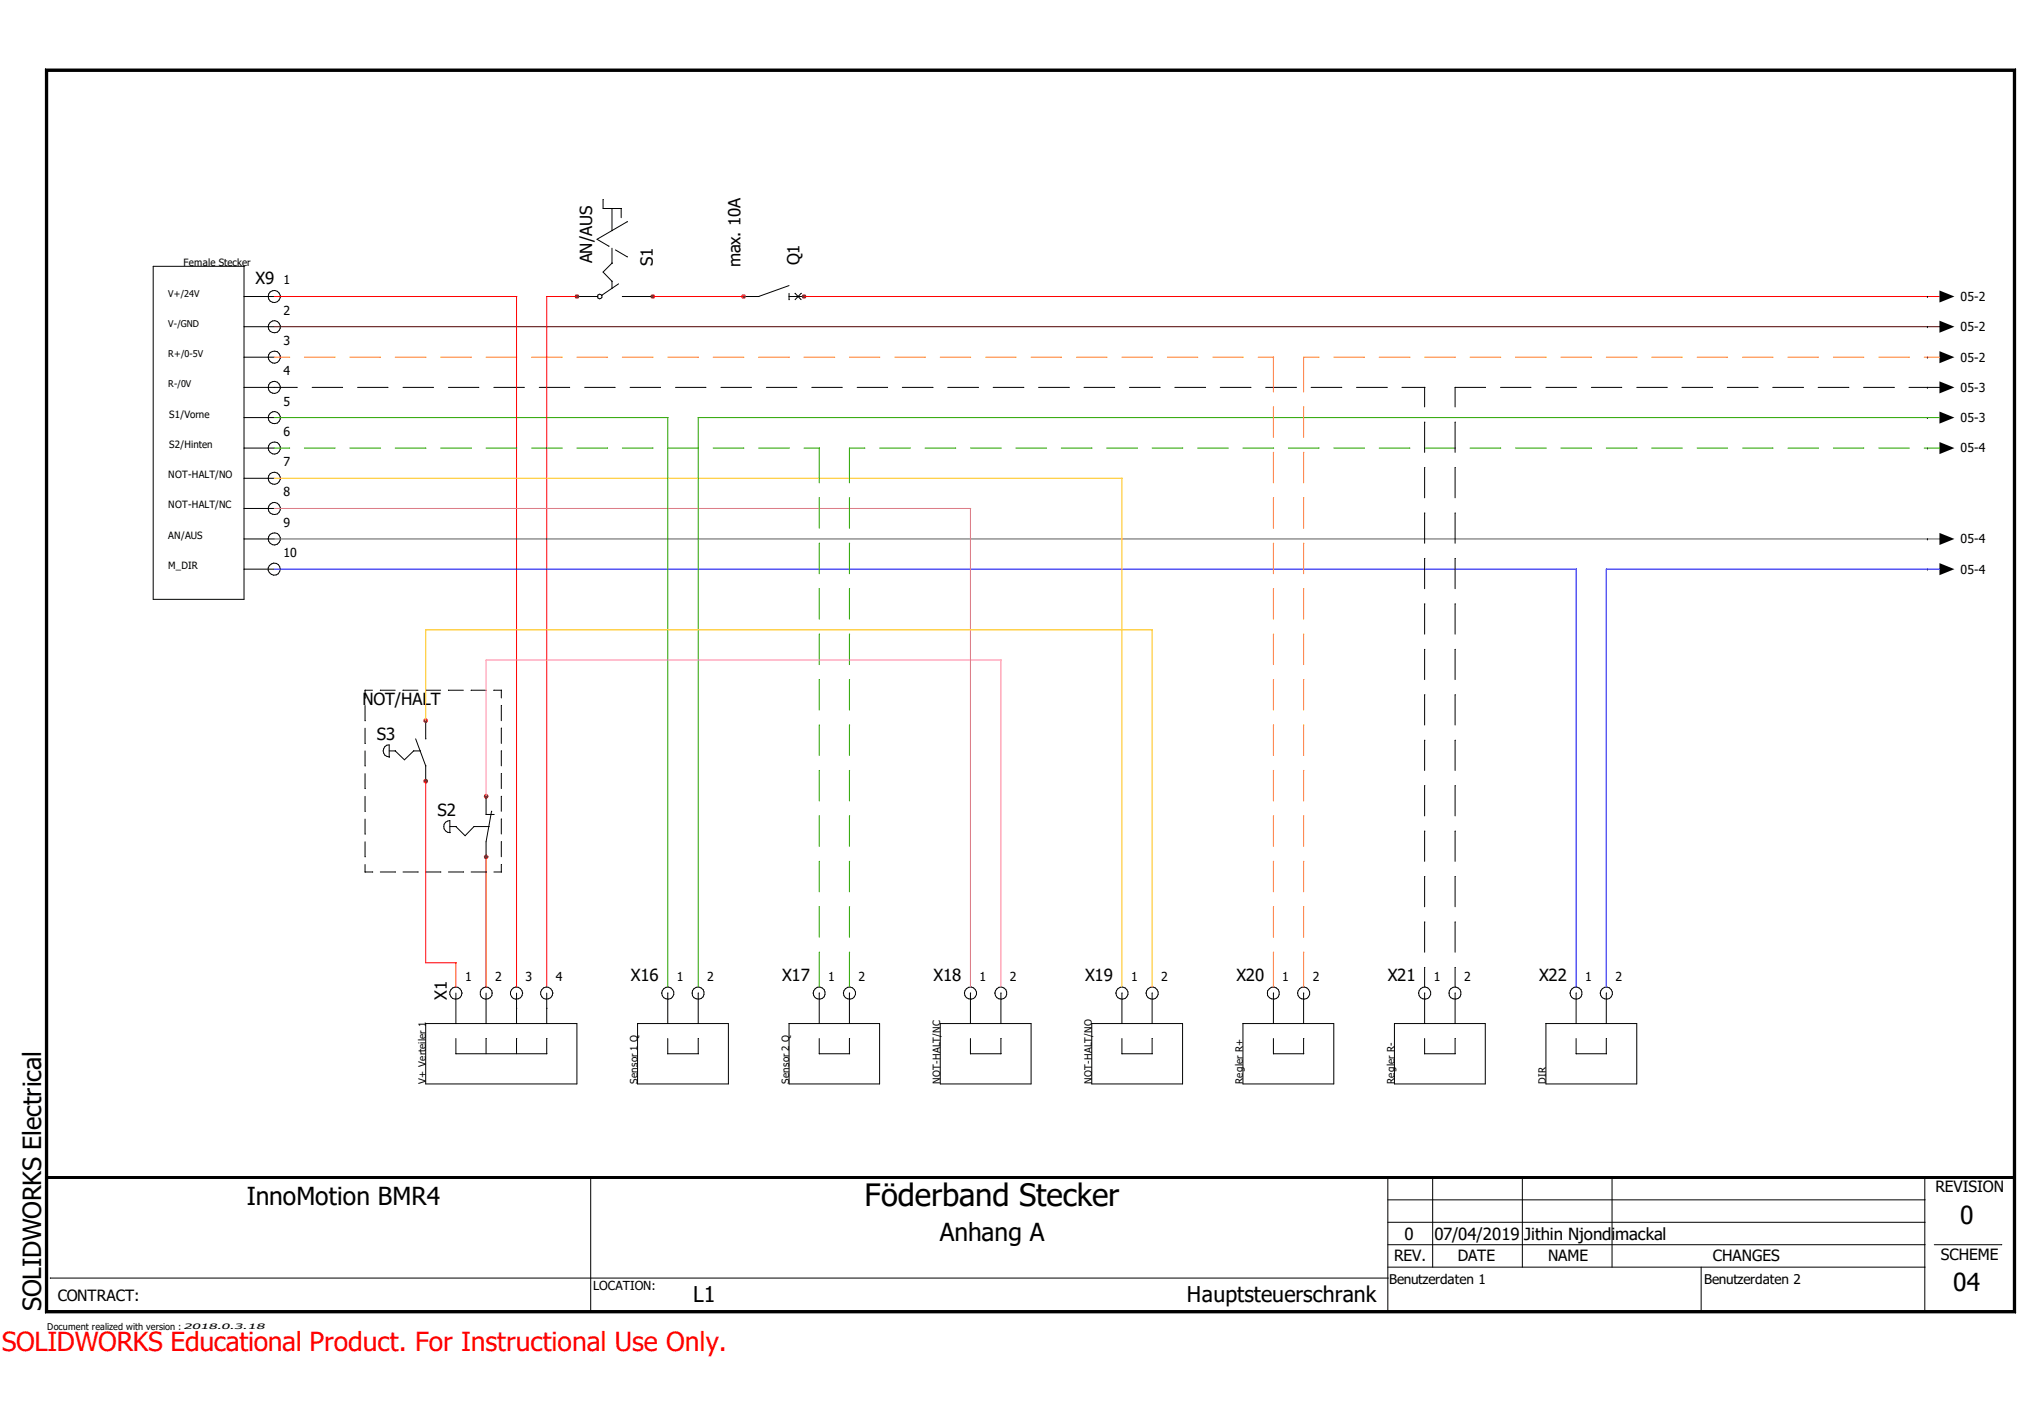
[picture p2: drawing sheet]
<svg xmlns="http://www.w3.org/2000/svg" width="297mm" height="210mm" viewBox="0 0 297 210" stroke-linecap="round" stroke-linejoin="round" font-family="sans-serif">
<path d="M0 10h297v189.8h-297z" fill="none" stroke="#fff" stroke-width=".15"/>
<g fill="none" stroke="#000" stroke-width=".15">
<path d="M6.7 10.2l.3 .3zM6.7 10.2h290.1zM6.7 10.2v183.1zM6.7 10.2h290.1v183.1h-290.1zM7 10.5h289.5zM7 10.5v182.4zM7 10.5h289.5v182.4h-289.5zM296.5 10.5l.3-.3zM296.5 10.5v182.4zM296.8 10.2l-.3 .3zM296.8 10.2v183.1zM35.9 39.2v49h-13.3v-49h13.4"/>
<path d="M88.9 29.4l-.1 1.3h2.7M90.1 30.7l.1 3.3M90.1 36.5v2.2M90.1 38.7h.1M90.1 38.7l-1.3 1.3 1.3 1.4M90.6 36.8l1.8 1M91.5 30.7v1.3M92.4 32.6l-4.5 2.6 1.8 1M35.9 43.6h4.5M35.9 48.1h4.5M35.9 52.6h4.5M35.9 57h7.9"/>
<path d="M46 57h4.5M52.7 57h4.4M59.3 57h4.5M66 57h4.5M72.7 57h4.5M79.4 57h4.5M85 43.6h.1M85 43.6h3M86.1 57h4.5M90.1 41.4l.1 1M90.1 41.4h.1M91.1 41.8l-2.5 1.7"/>
<path d="M91.6 43.6h4.6M92.8 57h4.5M96.1 43.6h.1M99.5 57h4.5M106.2 57h4.5M109.5 43.6h.1M109.5 43.6h2.3M112.9 57h4.4M116.2 43.6h2.2M116.2 42l-4.5 1.6M116.2 43.2v.9M117.1 43.2l.9 .9"/>
<path d="M118 43.2l-.9 .9M118.4 43.6h.1M119.5 57h4.5M126.2 57h4.5M132.9 57h4.5M139.6 57h4.5M146.3 57h4.5M152.9 57h4.6M159.6 57h4.6M166.3 57h4.6M173 57h4.5M179.7 57h4.5"/>
<path d="M186.4 57h4.5M193.1 57h4.5M199.8 57h4.5M206.5 57h3.3M283.8 43.6h.1M283.8 48.1h.1M283.8 52.6h.1M283.8 57h.1M35.9 61.5h4.5M35.9 66h4.5M35.9 70.4h4.5M35.9 74.8h4.5"/>
<path d="M35.9 79.3h4.5M283.8 61.5h.1M283.8 66h.1M283.8 79.3h.1M35.9 83.8h4.5M41.3 83.8h.1M283.8 83.8h.1M53.8 117.2v2.2M53.8 110.5v2.2M53.8 103.8v2.3M53.8 107.2v2.2M53.8 113.9v2.2"/>
<path d="M54.9 101.6h-1.1v1.1M56 101.6h2.2M56.7 109.9l.3-.2 .3-.1v1.8a.91 .91 0 0 1-.8-.5 .91 .91 0 0 1 .2-1zM57.3 110.5h.9M57.3 111.4h.1M58.2 110.5l1.4 1.3 1.3-1.3h1M59.3 101.6h2.2M61.2 108.8l1.5 3.9M62.7 106.1h.1M62.7 115h.1M62.7 106.1v2.7M62.7 112.7v2.3"/>
<path d="M62.7 112.7h.1M62.7 101.6h2.2M66 101.6h2.2M69.4 101.6h2.2M71.6 117.2h.1M71.6 117.2v2.7h1.2M72.4 119.4l-.8 4.5v2.2M72.7 101.6h1.2M73.8 101.6v1.1M73.9 117.2l-.1 2.2M73.9 110.5l-.1 2.2M73.9 103.8l-.1 2.3"/>
<path d="M73.9 107.2l-.1 2.2M73.9 113.9l-.1 2.2M53.8 123.9v2.2M53.8 120.6v2.2M53.8 127.3v1.1h1.1M56 128.4h2.2M59.3 128.4h2.3M62.7 128.4h2.2M65.6 121l.6-.2v1.8a.88 .88 0 0 1-.8-.6 .88 .88 0 0 1 .2-1zM66 128.4h2.3M66.2 121.7h1M66.2 122.6h.1"/>
<path d="M67.1 121.7l1.4 1.3 1.3-1.3h2.2M69.4 128.4h2.2M71.6 126.1h.1M72.7 128.4h1.2M73.9 120.6l-.1 2.2M73.9 123.9l-.1 2.2M73.9 127.3l-.1 1.1M62.7 150.7h22.3v8.9h-22.3zM67.1 146.2v4.5M67.1 152.9v2.2h13.5M68 146.2h.1M71.6 146.2v4.5"/>
<path d="M71.6 152.9v2.2M72.5 146.2h.1M76.1 146.2v4.5M76.1 148.4h.1M76.1 152.9v2.2M77 146.2h.1M80.5 148.4h.1M80.5 146.2v4.5M80.6 152.9l-.1 2.2M81.4 146.2h.1M87 173.3v19.8M204.4 179.9h79.1"/>
<path d="M204.4 176.6h79.1M204.4 173.3v19.8M211 173.3v13.2M224.2 173.3v13.2M237.4 173.3v13.2M283.5 173.3v19.8M6.7 193.3l.3-.4zM6.7 193.3h290.1zM7 192.9h289.5zM7 192.9l-.3 .4zM7.4 188.1h197.1M204.4 186.5h79.1"/>
<path d="M204.4 183.2h79.1M250.5 186.5l.1 6.6M284.9 183.2h9.9M296.5 192.9l.3 .4z"/>
<circle cx="40.4" cy="43.6" r=".89"/>
<circle cx="40.4" cy="57" r=".9"/>
<circle cx="40.4" cy="52.6" r=".9"/>
<circle cx="40.4" cy="48.1" r=".89"/>
<circle cx="88.3" cy="43.6" r=".33"/>
<circle cx="40.4" cy="70.4" r=".9"/>
<circle cx="40.4" cy="65.9" r=".9"/>
<circle cx="40.4" cy="79.3" r=".9"/>
<circle cx="40.4" cy="61.5" r=".89"/>
<circle cx="40.4" cy="74.8" r=".89"/>
<circle cx="40.4" cy="83.8" r=".88"/>
<circle cx="67.1" cy="146.2" r=".9"/>
<circle cx="71.6" cy="146.2" r=".89"/>
<circle cx="76.1" cy="146.2" r=".9"/>
<circle cx="80.5" cy="146.2" r=".9"/>
</g>
<path d="M6.7 10.3h290.1M6.9 10.2v183.1M296.7 10.2v183.1M6.9 173.3h289.8M6.7 193.1h290.1" fill="none" stroke="#000" stroke-width=".34"/>
<g fill="#000">
<path d="M6.7 10.2l.3 .3zM296.5 10.5l.3-.3zM296.8 10.2l-.3 .3zM6.7 193.3l.3-.4zM7 192.9l-.3 .4zM296.5 192.9l.3 .4z"/>
<path d="M285.6 42.8l2.2 .8-2.2 .9z" fill-rule="evenodd"/>
<path d="M285.6 47.2l2.2 .9-2.2 .9z" fill-rule="evenodd"/>
<path d="M285.6 51.7l2.2 .9-2.2 .9z" fill-rule="evenodd"/>
<path d="M285.6 56.1l2.2 .9-2.2 .9z" fill-rule="evenodd"/>
<path d="M285.6 60.6l2.2 .9-2.2 .9z" fill-rule="evenodd"/>
<path d="M285.6 65.1l2.2 .9-2.2 .8z" fill-rule="evenodd"/>
<path d="M285.6 78.4l2.2 .9-2.2 .9z" fill-rule="evenodd"/>
<path d="M285.6 82.9l2.2 .9-2.2 .9z" fill-rule="evenodd"/>
</g>
<path d="M40.4 48.1h245.3" fill="none" stroke="#4c0000" stroke-width=".15"/>
<g fill="none" stroke="#ff7f00" stroke-width=".15">
<path d="M40.4 52.6h2.3M44.8 52.6h4.6M51.5 52.6h4.5M58.2 52.6h4.5M64.9 52.6h4.5M71.6 52.6h4.5M78.3 52.6h4.5M85 52.6h4.5M91.6 52.6h4.6M98.3 52.6h4.6M105 52.6h4.6M111.7 52.6h4.5"/>
<path d="M118.4 52.6h4.5M125.1 52.6h4.5M131.8 52.6h4.5M138.5 52.6h4.5M145.2 52.6h4.4M151.8 52.6h4.5M158.5 52.6h4.5M165.2 52.6h4.5M171.9 52.6h4.5M178.6 52.6h4.5M185.3 52.6h2.3"/>
</g>
<g fill="none" stroke="#29a500" stroke-width=".15">
<path d="M40.4 61.5h58M40.4 66h2.3M44.8 66h4.6M51.5 66h4.5M58.2 66h4.5M64.9 66h4.5M71.6 66h4.5M78.3 66h4.5M85 66h4.5M91.6 66h4.6M98.3 66h4.6M105 66h4.6"/>
<path d="M111.7 66h4.5M118.4 66h2.3"/>
</g>
<path d="M40.4 43.6h35.7M76.1 43.6v101.7M85 43.6h-4.5v101.7M96.1 43.6h13.5M118.4 43.6h167.3M62.7 115v26.7h4.5M71.6 126.1v19.2M67.1 141.7v3.6" fill="none" stroke="#f00" stroke-width=".15"/>
<path d="M40.4 83.8h191.8" fill="none" stroke="#00f" stroke-width=".15"/>
<path d="M40.4 79.3h245.3" fill="none" stroke="#5b5b5b" stroke-width=".15"/>
<path d="M40.4 70.4h124.9" fill="none" stroke="#ffbf00" stroke-width=".15"/>
<path d="M40.4 74.8h102.6" fill="none" stroke="#ff7f9f" stroke-width=".15"/>
<g fill="#a50000">
<path d="M71.3 125.9l.3 .2h-.4z"/>
<path d="M71.6 126.1h.4l-.2 .3z"/>
<path d="M71.3 117l.3 .2h-.4z"/>
<path d="M71.6 117.2h.4l-.2 .3z"/>
<path d="M62.4 114.7l.3 .3h-.4z"/>
<path d="M62.7 115h.3l-.1 .2z"/>
<path d="M62.4 105.8l.3 .3h-.4z"/>
<path d="M62.7 106.1h.3l-.1 .2z"/>
<path d="M118.1 43.4l.3 .2h-.3z"/>
<path d="M118.4 43.6h.4l-.1 .3z"/>
<path d="M109.3 43.4l.2 .2h-.4z"/>
<path d="M109.5 43.6h.4l-.1 .3z"/>
<path d="M95.9 43.4l.2 .2h-.3z"/>
<path d="M96.1 43.6h.4l-.1 .3z"/>
<path d="M84.7 43.4l.3 .2h-.4z"/>
<path d="M85 43.6h.3l-.1 .3z"/>
<path d="M71.6 126.1l.2-.2 .2 .2z" fill-rule="evenodd"/>
<path d="M71.6 125.8l.2 .1-.2 .2z" fill-rule="evenodd"/>
<path d="M71.3 125.9l.3-.1v.3z" fill-rule="evenodd"/>
<path d="M71.2 126.1h.4l-.3 .3z" fill-rule="evenodd"/>
<path d="M71.6 126.1v.4l-.3-.1z" fill-rule="evenodd"/>
<path d="M71.6 126.1l.2 .3-.2 .1z" fill-rule="evenodd"/>
<path d="M71.6 117.2l.2-.2 .2 .2z" fill-rule="evenodd"/>
<path d="M71.6 116.8l.2 .2-.2 .2z" fill-rule="evenodd"/>
<path d="M71.3 117l.3-.2v.4z" fill-rule="evenodd"/>
<path d="M71.2 117.2h.4l-.3 .3z" fill-rule="evenodd"/>
<path d="M71.6 117.2v.4l-.3-.1z" fill-rule="evenodd"/>
<path d="M71.6 117.2l.2 .3-.2 .1z" fill-rule="evenodd"/>
<path d="M62.7 115l.2-.3 .1 .3z" fill-rule="evenodd"/>
<path d="M62.7 114.6l.2 .1-.2 .3z" fill-rule="evenodd"/>
<path d="M62.4 114.7l.3-.1v.4z" fill-rule="evenodd"/>
<path d="M62.3 115h.4l-.3 .2z" fill-rule="evenodd"/>
<path d="M62.7 115v.4l-.3-.2z" fill-rule="evenodd"/>
<path d="M62.7 115l.2 .2-.2 .2z" fill-rule="evenodd"/>
<path d="M62.7 106.1l.2-.3 .1 .3z" fill-rule="evenodd"/>
<path d="M62.7 105.7l.2 .1-.2 .3z" fill-rule="evenodd"/>
<path d="M62.4 105.8l.3-.1v.4z" fill-rule="evenodd"/>
<path d="M62.3 106.1h.4l-.3 .2z" fill-rule="evenodd"/>
<path d="M62.4 106.3l.3-.2v.3z" fill-rule="evenodd"/>
<path d="M62.7 106.1l.2 .2-.2 .1z" fill-rule="evenodd"/>
<path d="M118.4 43.6l.3-.2 .1 .2z" fill-rule="evenodd"/>
<path d="M118.4 43.3l.3 .1-.3 .2z" fill-rule="evenodd"/>
<path d="M118.1 43.4l.3-.1v.3z" fill-rule="evenodd"/>
<path d="M118.1 43.6h.3l-.3 .3z" fill-rule="evenodd"/>
<path d="M118.4 43.6v.4l-.3-.1z" fill-rule="evenodd"/>
<path d="M118.4 43.6l.3 .3-.3 .1z" fill-rule="evenodd"/>
<path d="M109.5 43.6l.3-.2 .1 .2z" fill-rule="evenodd"/>
<path d="M109.5 43.3l.3 .1-.3 .2z" fill-rule="evenodd"/>
<path d="M109.3 43.4l.2-.1v.3z" fill-rule="evenodd"/>
<path d="M109.1 43.6h.4l-.2 .3z" fill-rule="evenodd"/>
<path d="M109.5 43.6v.4l-.2-.1z" fill-rule="evenodd"/>
<path d="M109.5 43.6l.3 .3-.3 .1z" fill-rule="evenodd"/>
<path d="M96.1 43.6l.3-.2 .1 .2z" fill-rule="evenodd"/>
<path d="M96.1 43.3l.3 .1-.3 .2z" fill-rule="evenodd"/>
<path d="M95.9 43.4l.2-.1v.3z" fill-rule="evenodd"/>
<path d="M95.8 43.6h.3l-.2 .3z" fill-rule="evenodd"/>
<path d="M96.1 43.6v.4l-.2-.1z" fill-rule="evenodd"/>
<path d="M96.1 43.6l.3 .3-.3 .1z" fill-rule="evenodd"/>
<path d="M85 43.6l.2-.2 .1 .2z" fill-rule="evenodd"/>
<path d="M85 43.3l.2 .1-.2 .2z" fill-rule="evenodd"/>
<path d="M84.7 43.4l.3-.1v.3z" fill-rule="evenodd"/>
<path d="M84.6 43.6h.4l-.3 .3z" fill-rule="evenodd"/>
<path d="M85 43.6v.4l-.3-.1z" fill-rule="evenodd"/>
<path d="M85 43.6l.2 .3-.2 .1z" fill-rule="evenodd"/>
</g>
<g fill="none" stroke="#000" stroke-width=".15">
<path d="M209.8 57v2.9M218.8 57h-4.5v2.9M221 57h4.5M227.7 57h4.5M234.4 57h4.4M241 57h4.5M247.7 57h4.5M254.4 57h4.5M261.1 57h4.5M267.8 57h4.5M274.4 57h4.6M281.1 57h4.6"/>
<path d="M209.8 62.1v4.5M209.8 68.8v4.5M209.8 75.5v4.5M214.3 62.1v4.5M214.3 68.8v4.5M214.3 75.5v4.5M209.8 82.2v4.5M209.8 88.9v4.4M209.8 95.6v4.4M214.3 82.2v4.5M214.3 88.9v4.4M214.3 95.6v4.4"/>
<path d="M209.8 102.3v4.4M209.8 109v4.4M209.8 115.7v4.4M214.3 102.3v4.4M214.3 109v4.4M214.3 115.7v4.4M209.8 122.3v4.5M209.8 129v4.5M209.8 135.7v4.5M214.3 122.3v4.5M214.3 129v4.5M214.3 135.7v4.5"/>
<path d="M93.9 150.7h13.4v8.9h-13.4zM97.4 146.2h.1M98.3 152.9v2.2h4.6M98.4 146.2l-.1 4.5M101.9 146.2h.1M102.9 146.2l-.1 4.5M102.9 152.9l-.1 2.2M116.2 150.7h13.3v8.9h-13.3zM119.8 146.2h.1M120.6 152.9v2.2h4.5M120.7 146.2l-.1 4.5M124.2 146.2h.1"/>
<path d="M125.1 152.9v2.2M125.1 146.2v4.5M138.5 150.7h13.3v8.9h-13.3zM142 146.2h.1M142.9 152.9v2.2h4.5M143 146.2l-.1 4.5M146.5 146.2h.1M147.4 152.9v2.2M147.4 146.2v4.5M160.8 150.7h13.4v8.9h-13.4zM164.3 146.2h.1M165.2 152.9v2.2h4.5"/>
<path d="M165.3 146.2l-.1 4.5M168.8 146.2h.1M169.7 152.9v2.2M169.7 146.2v4.5M183 150.7h13.4v8.9h-13.4zM186.6 146.2h.1M187.5 152.9v2.2h4.5M187.6 146.2l-.1 4.5M191.1 146.2h.1M192 152.9v2.2M192 146.2v4.5M205.4 150.7h13.3v8.9h-13.3z"/>
<path d="M208.9 146.2h.1M209.8 152.9v2.2h4.5M209.8 146.2v4.5M209.8 142.4v2.9M213.4 146.2h.1M214.3 152.9v2.2M214.3 146.2v4.5M214.3 142.4v2.9M227.7 150.7h13.3v8.9h-13.3zM231.2 146.2h.1M232.1 152.9v2.2h4.5M232.2 146.2l-.1 4.5"/>
<path d="M235.7 146.2h.1M236.6 152.9v2.2M236.6 146.2v4.5"/>
<circle cx="98.4" cy="146.2" r=".9"/>
<circle cx="102.8" cy="146.2" r=".89"/>
<circle cx="120.6" cy="146.2" r=".89"/>
<circle cx="125.1" cy="146.2" r=".9"/>
<circle cx="142.9" cy="146.2" r=".9"/>
<circle cx="147.4" cy="146.2" r=".89"/>
<circle cx="165.2" cy="146.2" r=".9"/>
<circle cx="169.7" cy="146.2" r=".9"/>
<circle cx="187.5" cy="146.2" r=".89"/>
<circle cx="192" cy="146.2" r=".9"/>
<circle cx="209.8" cy="146.2" r=".9"/>
<circle cx="214.3" cy="146.2" r=".89"/>
<circle cx="232.1" cy="146.2" r=".89"/>
<circle cx="236.6" cy="146.2" r=".9"/>
</g>
<g fill="none" stroke="#29a500" stroke-width=".15">
<path d="M98.4 61.5l-.1 83.8M120.7 66l-.1 5.1M120.7 73.3l-.1 4.5M120.7 80l-.1 4.5M125.1 80v4.5M125.1 73.3v4.5M127.4 66h-2.3v5.1M129.5 66h4.6M136.2 66h4.6M142.9 66h4.5M149.6 66h4.5M156.3 66h4.5"/>
<path d="M163 66h4.5M169.7 66h4.5M176.4 66h4.5M183 66h4.6M189.7 66h4.6M196.4 66h4.6M203.1 66h4.5M209.8 66h4.5M216.5 66h4.5M223.2 66h4.5M229.9 66h4.5M236.6 66h4.5"/>
<path d="M243.2 66h4.5M249.9 66h4.5M256.6 66h4.5M263.3 66h4.5M270 66h4.5M276.7 66h4.5M283.4 66h2.3M285.7 61.5h-182.9v83.8M120.7 86.7l-.1 4.4M120.7 93.3l-.1 4.5M125.1 93.3v4.5M125.1 86.7v4.4"/>
<path d="M120.7 100l-.1 4.5M120.7 106.7l-.1 4.5M120.7 113.4l-.1 4.5M125.1 113.4v4.5M125.1 106.7v4.5M125.1 100v4.5M120.7 120.1l-.1 4.5M120.7 126.8l-.1 4.5M120.7 133.5l-.1 4.5M125.1 133.5v4.5M125.1 126.8v4.5M125.1 120.1v4.5"/>
<path d="M120.7 140.2l-.1 5.1M125.1 140.2v5.1"/>
</g>
<path d="M143 74.8l-.1 70.5M147.4 97.2v48.1M147.4 97.2h-75.8v20" fill="none" stroke="#ff7f9f" stroke-width=".15"/>
<path d="M165.3 70.4l-.1 74.9M169.7 92.7v52.6M169.7 92.7h-107v13.4" fill="none" stroke="#ffbf00" stroke-width=".15"/>
<g fill="none" stroke="#ff7f00" stroke-width=".15">
<path d="M187.6 52.6l-.1 5.1M187.6 59.9l-.1 4.5M192 59.9v4.5M194.3 52.6h-2.3v5.1M196.4 52.6h4.6M203.1 52.6h4.5M209.8 52.6h4.5M216.5 52.6h4.5M223.2 52.6h4.5M229.9 52.6h4.5M236.6 52.6h4.5M243.2 52.6h4.5"/>
<path d="M249.9 52.6h4.5M256.6 52.6h4.5M263.3 52.6h4.5M270 52.6h4.5M276.7 52.6h4.5M283.4 52.6h2.3M187.6 66.6l-.1 4.5M187.6 73.3l-.1 4.5M187.6 80l-.1 4.5M192 80v4.5M192 73.3v4.5M192 66.6v4.5"/>
<path d="M187.6 86.7l-.1 4.4M187.6 93.3l-.1 4.5M192 93.3v4.5M192 86.7v4.4M187.6 100l-.1 4.5M187.6 106.7l-.1 4.5M187.6 113.4l-.1 4.5M192 113.4v4.5M192 106.7v4.5M192 100v4.5M187.6 120.1l-.1 4.5M187.6 126.8l-.1 4.5"/>
<path d="M187.6 133.5l-.1 4.5M192 133.5v4.5M192 126.8v4.5M192 120.1v4.5M187.6 140.2l-.1 5.1M192 140.2v5.1"/>
</g>
<path d="M232.2 83.8l-.1 61.5M285.7 83.8h-49.1v61.5" fill="none" stroke="#00f" stroke-width=".15"/>
<text font-size="4.5" x="127.3" y="177.6">Föderband Stecker</text>
<text font-size="3.9" fill="#f00" x=".3" y="198.9">SOLIDWORKS Educational Product. For Instructional Use Only.</text>
<text font-size="3.7" x="6.1" y="193" transform="rotate(-90 6.1 193)">SOLIDWORKS Electrical</text>
<g font-size="3.6">
<text x="36.4" y="177.4">InnoMotion BMR4</text>
<text x="138.4" y="182.6">Anhang A</text>
<text x="288.7" y="180.2">0</text>
<text x="287.7" y="190.1">04</text>
</g>
<g font-size="3.2">
<text x="102.1" y="191.6">L1</text>
<text x="174.8" y="191.6">Hauptsteuerschrank</text>
</g>
<g font-size="2.5">
<text x="37.6" y="41.9">X9</text>
<text x="87.2" y="38.8" transform="rotate(-90 87.2 38.8)">AN/AUS</text>
<text x="96.1" y="39.2" transform="rotate(-90 96.1 39.2)">S1</text>
<text x="109" y="39.3" transform="rotate(-90 109 39.3)">max. 10A</text>
<text x="117.7" y="39.1" transform="rotate(-90 117.7 39.1)">Q1</text>
<text x="53.4" y="103.8">NOT/HALT</text>
<text x="55.5" y="109">S3</text>
<text x="64.4" y="120.1">S2</text>
<text x="65.8" y="147.2" transform="rotate(-90 65.8 147.2)">X1</text>
<text x="92.9" y="144.4">X16</text>
<text x="115.2" y="144.4">X17</text>
<text x="137.5" y="144.4">X18</text>
<text x="159.8" y="144.4">X19</text>
<text x="182.1" y="144.4">X20</text>
<text x="204.4" y="144.4">X21</text>
<text x="226.6" y="144.4">X22</text>
<text x="206.8" y="182.6">0</text>
<text x="211.2" y="182.6">07/04/2019</text>
<text x="224.4" y="182.6">Jithin Njondimackal</text>
</g>
<g font-size="2.3">
<text x="285" y="175.5">REVISION</text>
<text x="205.3" y="185.7">REV.</text>
<text x="214.7" y="185.7">DATE</text>
<text x="228" y="185.7">NAME</text>
<text x="252.3" y="185.7">CHANGES</text>
<text x="285.8" y="185.4">SCHEME</text>
<text x="8.5" y="191.4">CONTRACT:</text>
</g>
<g font-size="2">
<text x="204.6" y="189">Benutzerdaten 1</text>
<text x="251" y="189">Benutzerdaten 2</text>
</g>
<g font-size="1.8">
<text x="41.7" y="41.9">1</text>
<text x="41.7" y="46.3">2</text>
<text x="288.7" y="44.3">05-2</text>
<text x="41.7" y="50.8">3</text>
<text x="288.7" y="48.8">05-2</text>
<text x="288.7" y="53.2">05-2</text>
<text x="41.7" y="55.2">4</text>
<text x="41.7" y="59.7">5</text>
<text x="288.7" y="57.7">05-3</text>
<text x="41.7" y="64.1">6</text>
<text x="288.7" y="62.1">05-3</text>
<text x="41.7" y="68.6">7</text>
<text x="288.7" y="66.6">05-4</text>
<text x="41.7" y="73.1">8</text>
<text x="41.7" y="77.5">9</text>
<text x="41.7" y="82">10</text>
<text x="288.7" y="80">05-4</text>
<text x="288.7" y="84.5">05-4</text>
<text x="68.5" y="144.4">1</text>
<text x="72.9" y="144.4">2</text>
<text x="77.4" y="144.4">3</text>
<text x="81.9" y="144.4">4</text>
<text x="99.7" y="144.4">1</text>
<text x="104.1" y="144.4">2</text>
<text x="122" y="144.4">1</text>
<text x="126.4" y="144.4">2</text>
<text x="144.3" y="144.4">1</text>
<text x="148.7" y="144.4">2</text>
<text x="166.6" y="144.4">1</text>
<text x="171" y="144.4">2</text>
<text x="188.8" y="144.4">1</text>
<text x="193.3" y="144.4">2</text>
<text x="211.2" y="144.4">1</text>
<text x="215.6" y="144.4">2</text>
<text x="233.4" y="144.4">1</text>
<text x="237.9" y="144.4">2</text>
<text x="87.4" y="189.9">LOCATION:</text>
</g>
<g font-size="1.5">
<text x="27" y="39.2">Female Stecker</text>
<text x="24.9" y="61.5">S1/Vorne</text>
<text x="24.9" y="66">S2/Hinten</text>
<text x="24.8" y="70.4">NOT-HALT/NO</text>
<text x="24.8" y="74.8">NOT-HALT/NC</text>
<text x="24.8" y="79.3">AN/AUS</text>
<text x="24.8" y="83.8">M_DIR</text>
<text x="62.7" y="159.6" transform="rotate(-90 62.7 159.6)">V+ Verteiler 1</text>
<text x="93.9" y="159.6" transform="rotate(-90 93.9 159.6)">Sensor 1 Q</text>
<text x="116.2" y="159.6" transform="rotate(-90 116.2 159.6)">Sensor 2 Q</text>
<text x="138.5" y="159.6" transform="rotate(-90 138.5 159.6)">NOT-HALT/NC</text>
<text x="160.8" y="159.6" transform="rotate(-90 160.8 159.6)">NOT-HALT/NO</text>
<text x="183" y="159.6" transform="rotate(-90 183 159.6)">Regler R+</text>
<text x="205.4" y="159.6" transform="rotate(-90 205.4 159.6)">Regler R-</text>
<text x="227.7" y="159.6" transform="rotate(-90 227.7 159.6)">DIR</text>
</g>
<g font-size="1.4">
<text x="24.8" y="43.6">V+/24V</text>
<text x="24.8" y="48.1">V-/GND</text>
<text x="24.8" y="52.6">R+/0-5V</text>
<text x="24.8" y="57">R-/0V</text>
<text x="6.9" y="195.7">Document realized with version :</text>
</g>
<text font-size="1.1" x="27" y="195.6">2018.0.3.18</text>
</svg>
